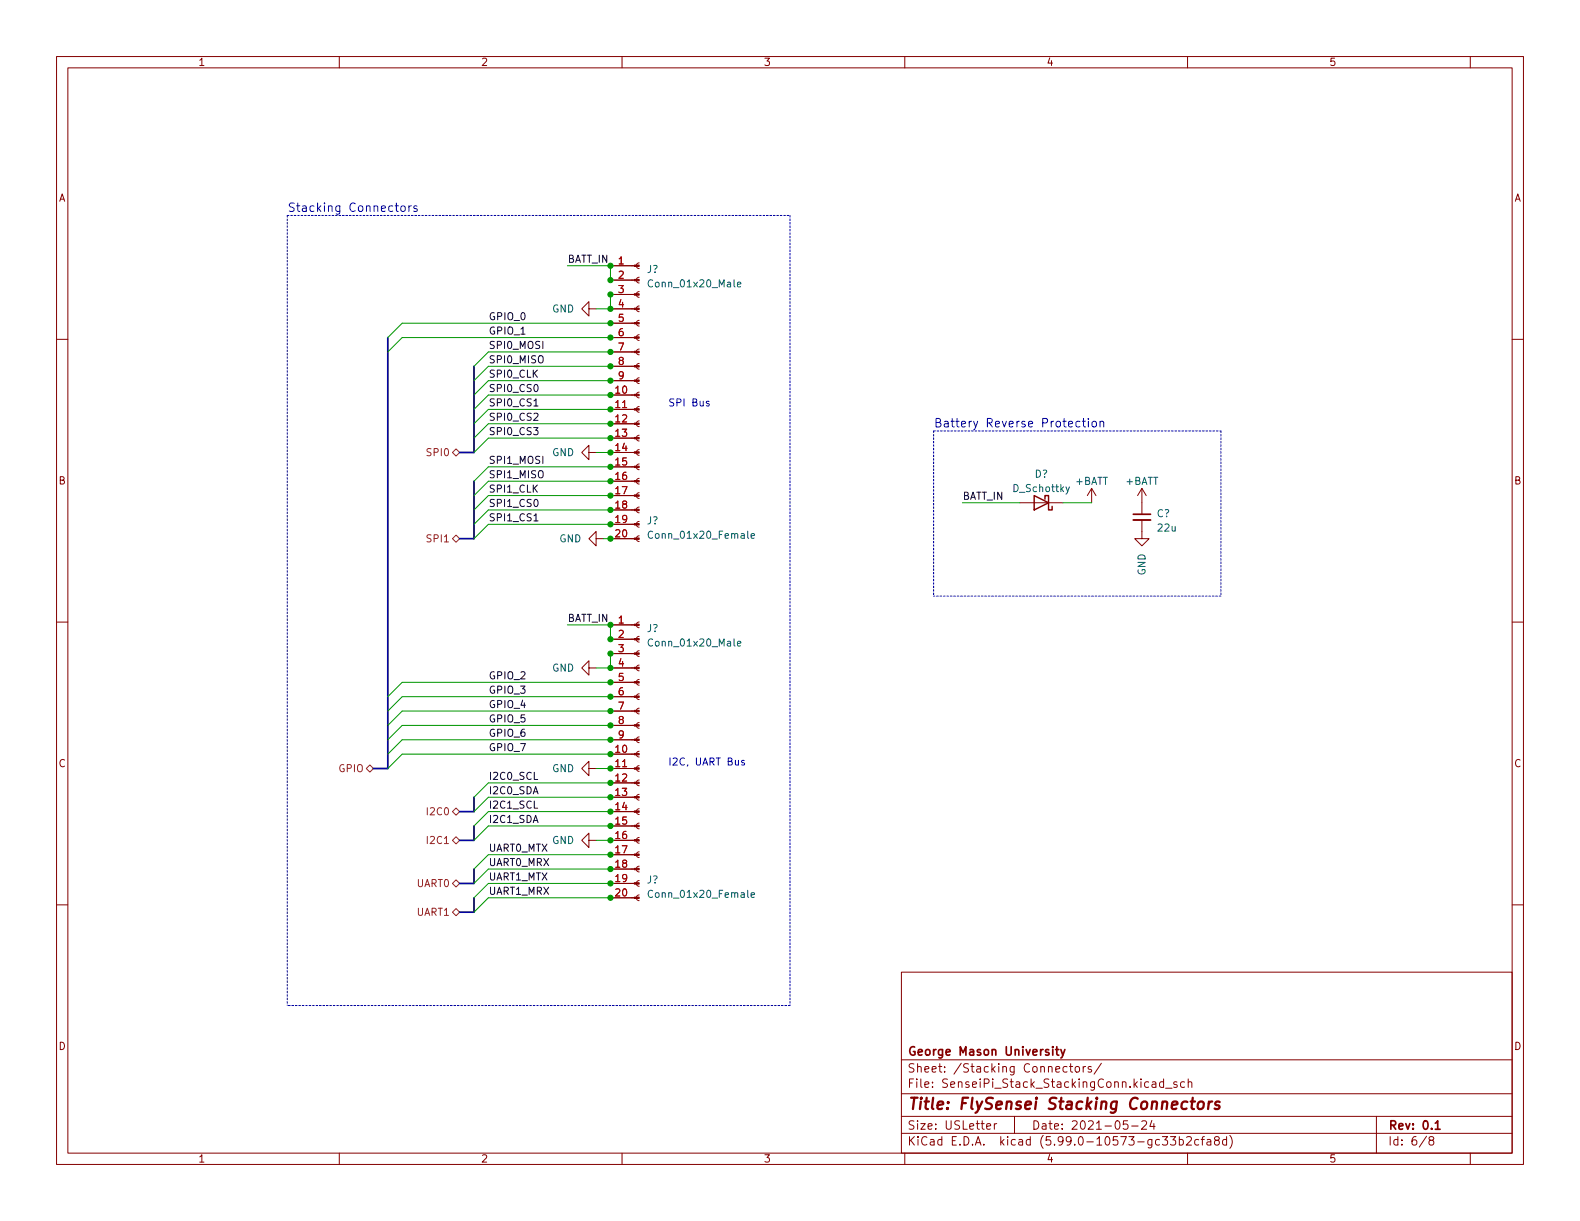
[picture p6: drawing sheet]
<svg xmlns="http://www.w3.org/2000/svg" width="279mm" height="216mm" viewBox="0 0 279 216" stroke-linecap="round" stroke-linejoin="round" font-family="sans-serif">
<g fill="none" stroke="#840000" stroke-width=".18">
<path d="M10 10h259.4v195.9h-259.4zM12 12h255.4v191.9h-255.4zM60 10v2M110 10v2M160 10v2M210 10v2M260 10v2M10 60h2M104.1 54.6v-1.3l-1.2 1.3 1.2 1.3v-1.3h1.3M107.9 59.7h4.6M107.9 57.2h4.6M107.9 54.6h4.6"/>
<path d="M107.9 52.1h4.6M107.9 49.5h4.6M107.9 47h4.6M113 59.2l-.3 .1-.2 .4 .2 .3 .3 .2M113 56.6l-.3 .2-.2 .4 .2 .3 .3 .2M113 54.1l-.3 .2-.2 .3 .2 .4 .3 .1M113 51.6l-.3 .1-.2 .4 .2 .3 .3 .2M113 49l-.3 .2-.2 .3 .2 .4 .3 .1M113 46.5l-.3 .1-.2 .4 .2 .3 .3 .2M267.4 60h2M107.9 77.5h4.6M107.9 74.9h4.6"/>
<path d="M107.9 72.4h4.6M107.9 69.9h4.6M107.9 67.3h4.6M107.9 64.8h4.6M107.9 62.2h4.6M113 79.5l-.3 .2-.2 .3 .2 .4 .3 .1M113 77l-.3 .1-.2 .4 .2 .3 .3 .2M113 74.4l-.3 .2-.2 .3 .2 .4 .3 .1M113 71.9l-.3 .1-.2 .4 .2 .3 .3 .2M113 69.3l-.3 .2-.2 .4 .2 .3 .3 .2M113 66.8l-.3 .2-.2 .3 .2 .4 .3 .1M113 64.3l-.3 .1-.2 .4 .2 .3 .3 .2"/>
<path d="M113 61.7l-.3 .2-.2 .3 .2 .4 .3 .1M104.1 80v-1.3l-1.2 1.3 1.2 1.3v-1.3h1.3M105.4 95.3v-1.3l-1.3 1.3 1.3 1.2v-1.2h1.3M107.9 95.3h4.6M107.9 92.7h4.6M107.9 90.2h4.6M107.9 87.6h4.6M107.9 85.1h4.6M107.9 82.6h4.6M107.9 80h4.6M113 94.7l-.3 .2-.2 .4 .2 .3 .3 .2M113 92.2l-.3 .2-.2 .3 .2 .4 .3 .1"/>
<path d="M113 89.7l-.3 .1-.2 .4 .2 .3 .3 .2M113 87.1l-.3 .2-.2 .3 .2 .4 .3 .1M113 84.6l-.3 .1-.2 .4 .2 .3 .3 .2M113 82l-.3 .2-.2 .4 .2 .3 .3 .2M180.3 88.9h7.7M193 86.4l-.7 1.2M193 86.4v2.5M193 86.4l.8 1.2M201.9 91.9v3.4h1.3l-1.3 1.2-1.2-1.2h1.2M201.9 86.4v4.5M201.9 86.4l-.7 1.2M201.9 86.4l.8 1.2"/>
<path d="M10 110h2M104.1 118.1v-1.3l-1.2 1.3 1.2 1.3v-1.3h1.3M107.9 118.1h4.6M107.9 115.6h4.6M107.9 113h4.6M107.9 110.5h4.6M113 117.6l-.3 .2-.2 .3 .2 .4 .3 .1M113 115.1l-.3 .1-.2 .4 .2 .3 .3 .2M113 112.5l-.3 .2-.2 .3 .2 .4 .3 .1M113 110l-.3 .1-.2 .4 .2 .3 .3 .2M267.4 110h2M104.1 135.9v-1.3l-1.2 1.3 1.2 1.3v-1.3h1.3"/>
<path d="M107.9 138.4h4.6M107.9 135.9h4.6M107.9 133.4h4.6M107.9 130.8h4.6M107.9 128.3h4.6M107.9 125.7h4.6M107.9 123.2h4.6M107.9 120.7h4.6M113 137.9l-.3 .2-.2 .3 .2 .4 .3 .1M113 135.4l-.3 .1-.2 .4 .2 .3 .3 .2M113 132.8l-.3 .2-.2 .4 .2 .3 .3 .2M113 130.3l-.3 .2-.2 .3 .2 .4 .3 .1"/>
<path d="M113 127.8l-.3 .1-.2 .4 .2 .3 .3 .2M113 125.2l-.3 .2-.2 .3 .2 .4 .3 .1M113 122.7l-.3 .1-.2 .4 .2 .3 .3 .2M113 120.1l-.3 .2-.2 .4 .2 .3 .3 .2M10 160h2M104.1 148.6v-1.3l-1.2 1.3 1.2 1.3v-1.3h1.3M107.9 158.8h4.6M107.9 156.2h4.6M107.9 153.7h4.6M107.9 151.1h4.6M107.9 148.6h4.6M107.9 146.1h4.6"/>
<path d="M107.9 143.5h4.6M107.9 141h4.6M113 158.2l-.3 .2-.2 .4 .2 .3 .3 .2M113 155.7l-.3 .2-.2 .3 .2 .4 .3 .1M113 153.2l-.3 .1-.2 .4 .2 .3 .3 .2M113 150.6l-.3 .2-.2 .3 .2 .4 .3 .1M113 148.1l-.3 .1-.2 .4 .2 .3 .3 .2M113 145.5l-.3 .2-.2 .4 .2 .3 .3 .2M113 143l-.3 .2-.2 .3 .2 .4 .3 .1M113 140.5l-.3 .1-.2 .4 .2 .3 .3 .2M267.4 160h2M159.4 171.9h108v32h-108z"/>
<path d="M159.4 197.4h108M159.4 193.4h108M159.4 187.4h108M174.5 199.2l.7-.2-.1-.3h-.4l-.2 .2v.7h.6M175.8 198.7v1M176.3 198.7h-.3l-.2 .3M179.4 197.4v3M188.7 188.7l-.4-.1-.3 .3v.4l.1 .2h.6M189.1 188.6h.6M189.3 188.1v1.3l.4 .2M190.2 188.7l.2-.1 .4 .1 .1 .6-.1 .2-.4 .1-.2-.2zM191.5 188.6v1"/>
<path d="M192 188.6l-.3 .1-.2 .2M193 188.7l-.4-.1-.2 .2 .1 .2 .5 .1v.4h-.6M194.8 188l-1.3 1.9M199.4 198.2h-.7l-.1 .7 .2-.2 .5 .1 .2 .2-.1 .5-.2 .2-.6-.2M200.1 199.1h1.2M201.9 198.3l.6-.1 .2 .1 .1 .3-1 1.1h1M203.7 198.1l-.4 1.1h1M203.8 191.4h.5l.1 .9M204 198.7v1M204.4 191.6l-.5 .1a.29 .29 0 0 0-.2 .3 .29 .29 0 0 0 .2 .3l.5-.1M205.8 191.4l-.5-.1-.3 .3v.4l.2 .2h.6M205.8 190.8v1.5"/>
<path d="M206.1 192.4h1.2M208.1 191.4l-.3-.1-.3 .2 .1 .2 .5 .2v.3h-.6M209.5 191.4l-.5-.1-.2 .3v.4l.1 .2h.6M210.1 191.4l.2-.1 .4 .1 .1 .9M210.1 190.8v1.5M243.4 197.4v6.5M60 203.9v2M110 203.9v2M159.4 200.4h108M160 203.9v2M205.5 201h1l-.5 .5 .4 .2v.6l-.2 .2h-.4l-.3-.2M207 201h.9l-.5 .5 .4 .2v.6l-.2 .2h-.4l-.2-.2"/>
<path d="M208.5 201.5h.5l.3 .3v.4l-.2 .2h-.6M208.5 201v1.5M209.8 201.1l.6-.1 .2 .1 .1 .3-.9 1.1h.9M210 203.9v2M212 201.5h-.5l-.2 .3v.4l.1 .2h.6M212.4 201.5h.6M213 201l-.4 .2v1.3M213.5 201.5h.5l.1 1M214.1 201.8l-.5 .1a.29 .29 0 0 0-.2 .3 .29 .29 0 0 0 .2 .3l.5-.1M215 201.6l-.2-.3v-.2l.2-.1h.5l.1 .3-.1 .2-.6 .2-.1 .2v.4l.2 .2h.3l.3-.3-.1-.4-.2-.2M216.9 201.5h-.4l-.3 .3v.4l.1 .2h.6M216.9 201v1.5"/>
<path d="M217.5 200.8a1.72 1.72 0 0 1 0 2.2M252.3 200.9l-1.3 1.9M253 201.6l-.3-.3 .1-.2 .2-.1h.4l.1 .3v.2l-.7 .2-.1 .2v.3l.3 .3h.3l.2-.3v-.4l-.2-.2M260 203.9v2"/>
</g>
<path d="M200.4 90.9h3.1M186.7 185.6h.5M186.9 185.1v1.3l.3 .2M187.6 185.6l.4 1M188.3 185.6l-.5 1.3-.2 .2M253.8 198.6l.4-.4v1.5M253.8 199.7h.9" fill="none" stroke="#840000" stroke-width=".3"/>
<path d="M210.6 194.8h.7M210.9 194.1l-.2 1.7 .1 .2 .3 .1M212 195a.52 .52 0 0 1 .5-.2 .52 .52 0 0 1 .4 .4l-.1 .5a.55 .55 0 0 1-.5 .4 .55 .55 0 0 1-.5-.4zM213.8 194.8l-.2 1.3M214.4 194.8l-.4 .1-.3 .3M215.7 194.9a.49 .49 0 0 0-.8 .3l.1 .1 .6 .2 .1 .2-.2 .3-.2 .1-.5-.1" fill="none" stroke="#840000" stroke-width=".4"/>
<path d="M200.4 91.9h3.1" fill="none" stroke="#840000" stroke-width=".33"/>
<path d="M182.9 87.6l2.5 1.3-2.5 1.3zM184.8 88.3v-.7h.6v2.6h.7v-.7" fill="none" stroke="#840000" stroke-width=".25"/>
<path d="M130.4 50.3l.6-.1-.1-.2-.3-.1-.2 .2 .1 .6h.4M115.4 94a.6 .6 0 0 0-.8 .5 .6 .6 0 0 0 .6 .7l.2-.1M132.8 94.8l.6-.2v-.2l-.4-.1-.2 .2 .1 .6h.5M189.1 86.1l-.4 1.1-.2 .2M130.4 113.8l.6-.1-.1-.2-.3-.1-.2 .2 .1 .6h.4M115.4 157.5a.6 .6 0 0 0-.8 .5 .6 .6 0 0 0 .6 .7l.2-.1M132.8 158.3l.6-.2v-.2l-.4-.1-.2 .2 .1 .6h.5" fill="none" stroke="#006464" stroke-width=".18"/>
<g fill="#840000" stroke="#840000" stroke-width=".18">
<path d="M112.2 95.1h.8v.3h-.8z"/>
<path d="M112.2 92.6h.8v.2h-.8z"/>
<path d="M112.2 90h.8v.3h-.8z"/>
<path d="M112.2 87.5h.8v.3h-.8z"/>
<path d="M112.2 85h.8v.2h-.8z"/>
<path d="M112.2 82.4h.8v.3h-.8z"/>
<path d="M112.2 79.9h.8v.2h-.8z"/>
<path d="M112.2 77.3h.8v.3h-.8z"/>
<path d="M112.2 74.8h.8v.3h-.8z"/>
<path d="M112.2 72.3h.8v.2h-.8z"/>
<path d="M112.2 69.7h.8v.3h-.8z"/>
<path d="M112.2 67.2h.8v.2h-.8z"/>
<path d="M112.2 64.6h.8v.3h-.8z"/>
<path d="M112.2 62.1h.8v.3h-.8z"/>
<path d="M112.2 59.6h.8v.2h-.8z"/>
<path d="M112.2 57h.8v.3h-.8z"/>
<path d="M112.2 54.5h.8v.2h-.8z"/>
<path d="M112.2 51.9h.8v.3h-.8z"/>
<path d="M112.2 49.4h.8v.3h-.8z"/>
<path d="M112.2 46.9h.8v.2h-.8z"/>
<path d="M112.2 158.6h.8v.3h-.8z"/>
<path d="M112.2 156.1h.8v.2h-.8z"/>
<path d="M112.2 153.5h.8v.3h-.8z"/>
<path d="M112.2 151h.8v.3h-.8z"/>
<path d="M112.2 148.5h.8v.2h-.8z"/>
<path d="M112.2 145.9h.8v.3h-.8z"/>
<path d="M112.2 143.4h.8v.2h-.8z"/>
<path d="M112.2 140.8h.8v.3h-.8z"/>
<path d="M112.2 138.3h.8v.3h-.8z"/>
<path d="M112.2 135.8h.8v.2h-.8z"/>
<path d="M112.2 133.2h.8v.3h-.8z"/>
<path d="M112.2 130.7h.8v.2h-.8z"/>
<path d="M112.2 128.1h.8v.3h-.8z"/>
<path d="M112.2 125.6h.8v.3h-.8z"/>
<path d="M112.2 123.1h.8v.2h-.8z"/>
<path d="M112.2 120.5h.8v.3h-.8z"/>
<path d="M112.2 118h.8v.2h-.8z"/>
<path d="M112.2 115.4h.8v.3h-.8z"/>
<path d="M112.2 112.9h.8v.3h-.8z"/>
<path d="M112.2 110.4h.8v.2h-.8z"/>
</g>
<path d="M80 95.3l.6-.7 .7 .7-.7 .6zM80 80l.6-.6 .7 .6-.7 .6zM64.8 135.9l.6-.6 .6 .6-.6 .6zM80 143.5l.6-.6 .7 .6-.7 .6zM80 148.6l.6-.6 .7 .6-.7 .6zM80.6 155.6l.7 .6-.7 .6-.6-.6zM80 161.3l.6-.6 .7 .6-.7 .6z" fill="none" stroke="#725600" stroke-width=".18"/>
<path d="M94.4 71.8h.7M94.4 92.1h.7" fill="none" stroke="#0f0f0f" stroke-width=".18"/>
<g fill="none" stroke="#0000c2" stroke-width=".18">
<path d="M71 36.5l.4-.1 .3 .3v.4l-.3 .3-.4-.1-.1-.2v-.4zM72.3 36.4v1M72.7 36.4l-.3 .1-.1 .2M73.7 36.5l-.3-.1-.2 .2v.2l.5 .2v.3h-.5M125.4 71l-.3-.1-.2 .2 .1 .2 .4 .1v.3h-.5M191 74.6l-.5-.1-.3 .3v.4l.2 .2h.6M191.4 74.5h.6M191.6 74v1.3l.4 .2M192.5 74v.1M192.5 74.5v1M193.2 74.6l.2-.1 .4 .1 .1 .6-.2 .2-.3 .1-.2-.2zM194.5 74.6l.2-.1 .4 .1 .1 .9"/>
<path d="M194.5 74.5v1M131.6 134.5l-.3-.1-.2 .2 .1 .2 .4 .1v.3h-.5"/>
</g>
<path d="M50.8 38.1h88.9M50.8 38.1v139.7M139.7 38.1v139.7M165.1 76.2h50.8M165.1 76.2v29.2M215.9 76.2v29.2M215.9 105.4h-50.8M139.7 177.8h-88.9" fill="none" stroke="#0000c2" stroke-width=".18" stroke-dasharray=".3 .3"/>
<path d="M68.6 59.7v76.2h-2.6M83.8 64.8v15.2h-2.5M83.8 85.1v10.2h-2.5M83.8 141v2.5h-2.5M83.8 146.1v2.5h-2.5M83.8 153.7v2.5h-2.5M83.8 158.8v2.5h-2.5" fill="none" stroke="#000084" stroke-width=".3"/>
<g fill="none" stroke="#009600" stroke-width=".18">
<path d="M100.3 47h7.6v2.5M107.9 52.1v2.5h-2.5M107.9 57.2h-36.8l-2.5 2.5M107.9 59.7h-36.8l-2.5 2.5M107.9 77.5h-21.5l-2.6 2.5M107.9 72.4h-21.5l-2.6 2.5M107.9 69.9h-21.5l-2.6 2.5M107.9 67.3h-21.5l-2.6 2.6M107.9 74.9h-21.5l-2.6 2.6M107.9 64.8h-21.5l-2.6 2.5M107.9 62.2h-21.5l-2.6 2.6M105.4 80h2.5"/>
<path d="M106.7 95.3h1.2M107.9 87.6h-21.5l-2.6 2.6M107.9 90.2h-21.5l-2.6 2.5M107.9 85.1h-21.5l-2.6 2.5M107.9 82.6h-21.5l-2.6 2.5M107.9 92.7h-21.5l-2.6 2.6M170.2 88.9h10.1M188 88.9h5M100.3 110.5h7.6v2.5M107.9 115.6v2.5h-2.5M105.4 135.9h2.5M107.9 130.8h-36.8l-2.5 2.6"/>
<path d="M107.9 128.3h-36.8l-2.5 2.5M107.9 120.7h-36.8l-2.5 2.5M107.9 123.2h-36.8l-2.5 2.5M107.9 125.7h-36.8l-2.5 2.6M107.9 133.4h-36.8l-2.5 2.5M107.9 138.4h-21.5l-2.6 2.6M105.4 148.6h2.5M107.9 146.1h-21.5l-2.6 2.5M107.9 143.5h-21.5l-2.6 2.6M107.9 151.1h-21.5l-2.6 2.6M107.9 153.7h-21.5l-2.6 2.5M107.9 156.2h-21.5l-2.6 2.6"/>
<path d="M107.9 141h-21.5l-2.6 2.5M107.9 158.8h-21.5l-2.6 2.5"/>
</g>
<g fill="#009600" stroke="#009600" stroke-width=".18">
<circle cx="107.9" cy="130.8" r=".46"/>
<circle cx="107.9" cy="123.2" r=".46"/>
<circle cx="107.9" cy="128.3" r=".46"/>
<circle cx="107.9" cy="110.5" r=".46"/>
<circle cx="107.9" cy="118.1" r=".46"/>
<circle cx="107.9" cy="115.6" r=".46"/>
<circle cx="107.9" cy="113" r=".46"/>
<circle cx="107.9" cy="120.7" r=".46"/>
<circle cx="107.9" cy="49.5" r=".46"/>
<circle cx="107.9" cy="52.1" r=".46"/>
<circle cx="107.9" cy="47" r=".46"/>
<circle cx="107.9" cy="59.7" r=".46"/>
<circle cx="107.9" cy="57.2" r=".46"/>
<circle cx="107.9" cy="54.6" r=".46"/>
<circle cx="107.9" cy="64.8" r=".46"/>
<circle cx="107.9" cy="69.9" r=".46"/>
<circle cx="107.9" cy="72.4" r=".46"/>
<circle cx="107.9" cy="62.2" r=".46"/>
<circle cx="107.9" cy="67.3" r=".46"/>
<circle cx="107.9" cy="77.5" r=".46"/>
<circle cx="107.9" cy="82.6" r=".46"/>
<circle cx="107.9" cy="87.6" r=".46"/>
<circle cx="107.9" cy="80" r=".46"/>
<circle cx="107.9" cy="85.1" r=".46"/>
<circle cx="107.9" cy="74.9" r=".46"/>
<circle cx="107.9" cy="90.2" r=".46"/>
<circle cx="107.9" cy="148.6" r=".46"/>
<circle cx="107.9" cy="146.1" r=".46"/>
<circle cx="107.9" cy="153.7" r=".46"/>
<circle cx="107.9" cy="151.1" r=".46"/>
<circle cx="107.9" cy="156.2" r=".46"/>
<circle cx="107.9" cy="158.8" r=".46"/>
<circle cx="107.9" cy="143.5" r=".46"/>
<circle cx="107.9" cy="135.9" r=".46"/>
<circle cx="107.9" cy="138.4" r=".46"/>
<circle cx="107.9" cy="133.4" r=".46"/>
<circle cx="107.9" cy="125.7" r=".46"/>
<circle cx="107.9" cy="141" r=".46"/>
<circle cx="107.9" cy="95.3" r=".46"/>
<circle cx="107.9" cy="92.7" r=".46"/>
</g>
<text font-size="2.8" fill="#840000" x="160.4" y="196.2">Title: FlySensei Stacking Connectors</text>
<g font-size="2.1" fill="#0000c2">
<text x="50.8" y="37.5">Stacking Connectors</text>
<text x="165.1" y="75.6">Battery Reverse Protection</text>
</g>
<g font-size="2.1" fill="#840000">
<text x="160.4" y="189.7">Sheet: /Stacking Connectors/</text>
<text x="160.4" y="186.7">George Mason University</text>
<text x="160.4" y="192.4">File: SenseiPi_Stack_StackingConn.kicad_sch</text>
<text x="160.4" y="202.5">KiCad E.D.A. kicad (5.99.0-10573-gc33b2cfa8d)</text>
<text x="160.4" y="199.7">Size: USLetter</text>
<text x="182.4" y="199.7">Date: 2021-05-24</text>
<text x="245.4" y="199.7">Rev: 0.1</text>
<text x="245.4" y="202.5">Id: 6/8</text>
</g>
<g font-size="1.8" fill="#840000">
<text x="35" y="11.6">1</text>
<text x="85" y="11.6">2</text>
<text x="135" y="11.6">3</text>
<text x="185" y="11.6">4</text>
<text x="235" y="11.6">5</text>
<text x="10.3" y="35.6">A</text>
<text x="267.7" y="35.6">A</text>
<text x="10.3" y="85.7">B</text>
<text x="267.7" y="85.7">B</text>
<text x="10.3" y="135.6">C</text>
<text x="267.7" y="135.6">C</text>
<text x="10.3" y="185.7">D</text>
<text x="267.7" y="185.7">D</text>
<text x="35" y="205.6">1</text>
<text x="85" y="205.6">2</text>
<text x="135" y="205.6">3</text>
<text x="185" y="205.6">4</text>
<text x="235" y="205.6">5</text>
</g>
<g font-size="1.8" fill="#0f0f0f">
<text x="100.3" y="46.5">BATT_IN</text>
<text x="86.4" y="56.6">GPIO_0</text>
<text x="86.4" y="59.2">GPIO_1</text>
<text x="86.4" y="64.2">SPI0_MISO</text>
<text x="86.4" y="61.7">SPI0_MOSI</text>
<text x="86.4" y="71.9">SPI0_CS1</text>
<text x="86.4" y="66.8">SPI0_CLK</text>
<text x="86.4" y="69.3">SPI0_CS0</text>
<text x="86.4" y="76.9">SPI0_CS3</text>
<text x="86.4" y="74.4">SPI0_CS2</text>
<text x="86.4" y="82">SPI1_MOSI</text>
<text x="86.4" y="84.6">SPI1_MISO</text>
<text x="86.4" y="89.6">SPI1_CS0</text>
<text x="86.4" y="87.1">SPI1_CLK</text>
<text x="170.2" y="88.4">BATT_IN</text>
<text x="86.4" y="92.2">SPI1_CS1</text>
<text x="100.3" y="110">BATT_IN</text>
<text x="86.4" y="122.7">GPIO_3</text>
<text x="86.4" y="125.2">GPIO_4</text>
<text x="86.4" y="120.1">GPIO_2</text>
<text x="86.4" y="130.3">GPIO_6</text>
<text x="86.4" y="127.7">GPIO_5</text>
<text x="86.4" y="132.8">GPIO_7</text>
<text x="86.4" y="137.9">I2C0_SCL</text>
<text x="86.4" y="140.4">I2C0_SDA</text>
<text x="86.4" y="143">I2C1_SCL</text>
<text x="86.4" y="145.5">I2C1_SDA</text>
<text x="86.4" y="153.1">UART0_MRX</text>
<text x="86.4" y="150.6">UART0_MTX</text>
<text x="86.4" y="155.7">UART1_MTX</text>
<text x="86.4" y="158.2">UART1_MRX</text>
</g>
<g font-size="1.8" fill="#a90000">
<text x="109.4" y="46.7">1</text>
<text x="109.4" y="49.3">2</text>
<text x="109.4" y="51.8">3</text>
<text x="109.4" y="54.4">4</text>
<text x="109.4" y="56.9">5</text>
<text x="109.4" y="59.4">6</text>
<text x="109.4" y="62">7</text>
<text x="109.4" y="64.5">8</text>
<text x="108.9" y="69.6">10</text>
<text x="109.4" y="67.1">9</text>
<text x="108.9" y="72.1">11</text>
<text x="108.9" y="74.7">12</text>
<text x="108.9" y="77.2">13</text>
<text x="108.9" y="79.8">14</text>
<text x="108.9" y="82.3">15</text>
<text x="108.9" y="84.8">16</text>
<text x="108.9" y="87.4">17</text>
<text x="108.9" y="89.9">18</text>
<text x="108.9" y="92.5">19</text>
<text x="108.9" y="95">20</text>
<text x="109.4" y="110.2">1</text>
<text x="109.4" y="112.8">2</text>
<text x="109.4" y="115.3">3</text>
<text x="109.4" y="117.9">4</text>
<text x="109.4" y="120.4">5</text>
<text x="109.4" y="122.9">6</text>
<text x="109.4" y="125.5">7</text>
<text x="109.4" y="128">8</text>
<text x="109.4" y="130.6">9</text>
<text x="108.9" y="133.1">10</text>
<text x="108.9" y="135.6">11</text>
<text x="108.9" y="138.2">12</text>
<text x="108.9" y="140.7">13</text>
<text x="108.9" y="143.3">14</text>
<text x="108.9" y="145.8">15</text>
<text x="108.9" y="148.3">16</text>
<text x="108.9" y="150.9">17</text>
<text x="108.9" y="153.4">18</text>
<text x="108.9" y="156">19</text>
<text x="108.9" y="158.5">20</text>
</g>
<g font-size="1.8" fill="#006464">
<text x="114.4" y="48.3">J?</text>
<text x="115.1" y="50.8">Conn_01x20_Male</text>
<text x="97.6" y="55.2">GND</text>
<text x="97.6" y="80.6">GND</text>
<text x="179.3" y="87">D_Schottky</text>
<text x="183" y="84.5">D?</text>
<text x="190.2" y="85.7">+BATT</text>
<text x="199.1" y="85.7">+BATT</text>
<text x="98.9" y="95.9">GND</text>
<text x="114.4" y="92.7">J?</text>
<text x="115.3" y="95.2">Conn_01x20_Female</text>
<text x="204.5" y="91.4">C?</text>
<text x="204.8" y="94">22u</text>
<text x="202.6" y="101.8" transform="rotate(-90 202.6 101.8)">GND</text>
<text x="114.4" y="111.8">J?</text>
<text x="97.6" y="118.7">GND</text>
<text x="115.1" y="114.3">Conn_01x20_Male</text>
<text x="97.6" y="136.5">GND</text>
<text x="97.6" y="149.2">GND</text>
<text x="114.4" y="156.2">J?</text>
<text x="115.3" y="158.8">Conn_01x20_Female</text>
</g>
<g font-size="1.8" fill="#0000c2">
<text x="118.1" y="71.9">SPI Bus</text>
<text x="118.1" y="135.4">I2C, UART Bus</text>
</g>
<g font-size="1.8" fill="#725600">
<text x="75.8" y="80.6">SPI0</text>
<text x="75.8" y="95.9">SPI1</text>
<text x="60" y="136.5">GPIO</text>
<text x="75.9" y="144.1">I2C0</text>
<text x="75.9" y="149.2">I2C1</text>
<text x="73.7" y="161.9">UART1</text>
<text x="73.7" y="156.8">UART0</text>
</g>
</svg>
